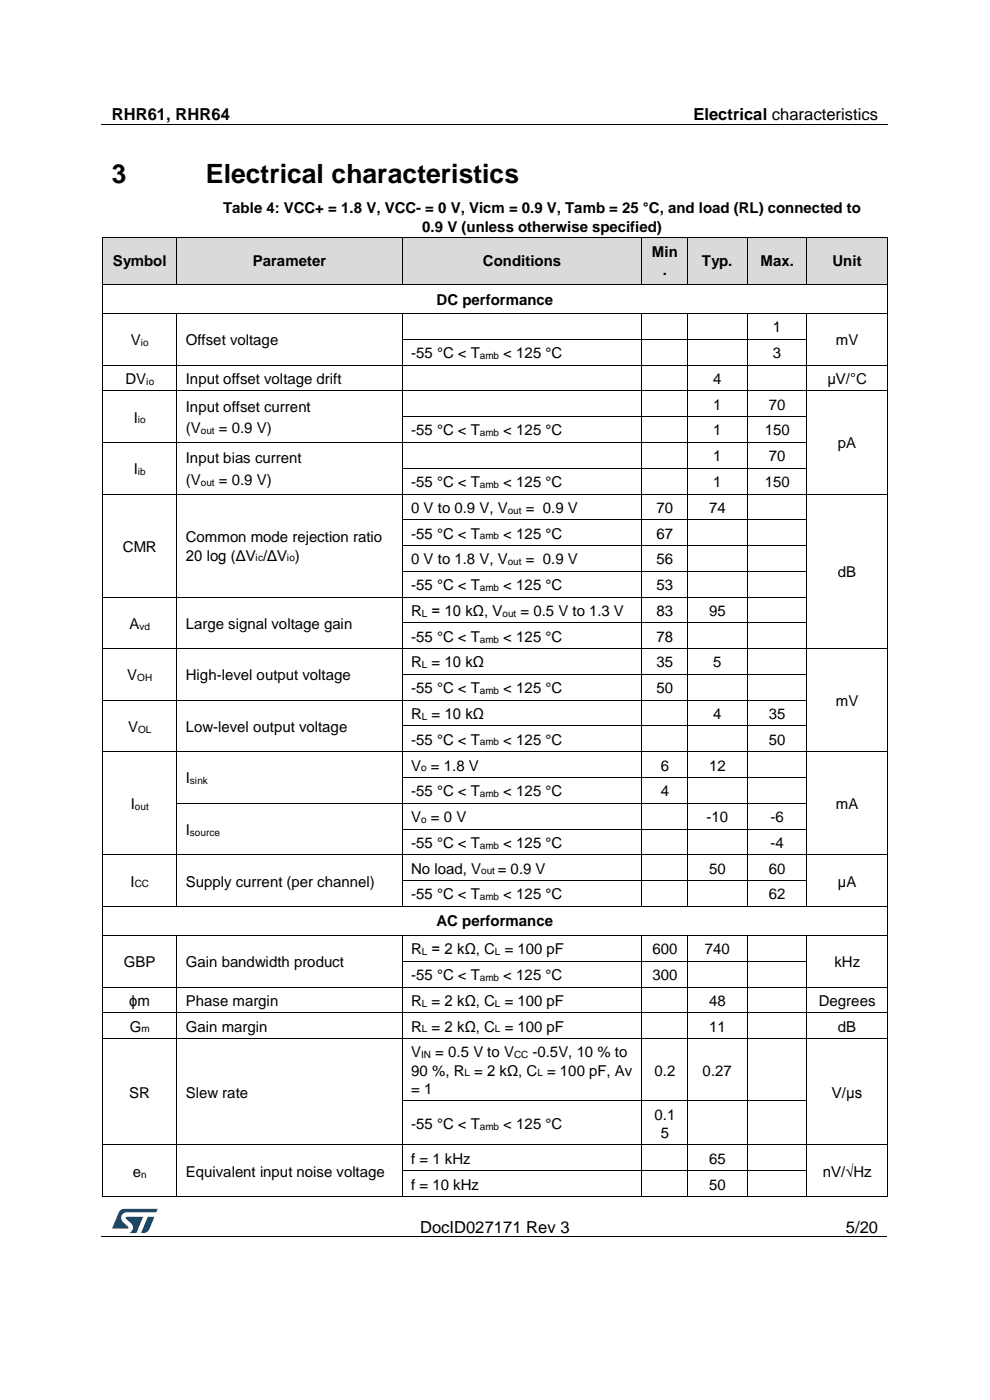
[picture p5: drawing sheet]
<svg xmlns="http://www.w3.org/2000/svg" width="210mm" height="297mm" viewBox="0 0 210 297" stroke-linecap="round" stroke-linejoin="round" font-family="sans-serif">
<path d="M21.5 26.5h166.7" fill="none" stroke="#000" stroke-width=".21"/>
<path d="M104.6 26.4h.2v.1h-.2z" fill="#000"/>
<g fill="#dadada">
<path d="M21.8 50.4h15.7v9.9h-15.7z" fill-rule="evenodd"/>
<path d="M23.7 52.3h11.9v6h-11.9z" fill-rule="evenodd"/>
<path d="M37.5 50.4h47.8v9.9h-47.8z" fill-rule="evenodd"/>
<path d="M39.4 52.3h44v6h-44z" fill-rule="evenodd"/>
<path d="M85.3 50.4h50.9v9.9h-50.9z" fill-rule="evenodd"/>
<path d="M87.2 52.3h47.1v6h-47.1z" fill-rule="evenodd"/>
<path d="M136.3 50.4h9.5v9.9h-9.5z" fill-rule="evenodd"/>
<path d="M145.9 50.4h12.6v9.9h-12.6z" fill-rule="evenodd"/>
<path d="M147.7 52.3h8.9v6h-8.9z" fill-rule="evenodd"/>
<path d="M158.5 50.4h12.7v9.9h-12.7z" fill-rule="evenodd"/>
<path d="M160.4 52.3h8.9v6h-8.9z" fill-rule="evenodd"/>
<path d="M171.2 50.4h17v9.9h-17z" fill-rule="evenodd"/>
<path d="M173.1 52.3h13.2v6h-13.2z" fill-rule="evenodd"/>
</g>
<g fill="#dadada">
<path d="M138.1 50.4h5.8v4.9h-5.8z"/>
<path d="M138.1 55.3h5.8v5h-5.8z"/>
</g>
<g fill="#000">
<path d="M21.7 50.3l.1 .1zM37.4 50.3l.1 .1zM85.3 50.3v.1zM136.1 50.3l.1 .1zM145.8 50.3l.1 .1zM158.5 50.3v.1zM171.1 50.3l.1 .1zM188.2 50.3l.1 .1zM21.7 60.3h.1v.2h-.1zM21.7 66.5h.1v.1h-.1zM21.7 71.9h.1v.2h-.1zM21.7 77.4h.1v.2h-.1z"/>
<path d="M21.8 60.3h.2v.2h-.2zM37.4 66.5h.2v.1h-.2zM37.4 71.9h.2v.2h-.2zM37.4 77.4h.2v.2h-.2zM37.4 60.3h.2v.2h-.2zM85.2 66.5h.2v.1h-.2zM85.2 71.9h.2v.2h-.2zM85.2 77.4h.2v.2h-.2zM85.3 60.3h.1v.2h-.1zM136.1 66.5h.2v.1h-.2zM136.1 71.9h.2v.2h-.2zM136.1 77.4h.2v.2h-.2z"/>
<path d="M136.1 60.3h.2v.2h-.2zM145.8 66.5h.1v.1h-.1zM145.8 71.9h.1v.2h-.1zM145.8 77.4h.1v.2h-.1zM145.8 60.3h.2v.2h-.2zM158.4 66.5h.2v.1h-.2zM158.4 71.9h.2v.2h-.2zM158.4 77.4h.2v.2h-.2zM158.5 60.3h.1v.2h-.1zM171.1 66.5h.1v.1h-.1zM171.1 71.9h.1v.2h-.1zM171.1 77.4h.1v.2h-.1z"/>
<path d="M171.1 60.3h.2v.2h-.2zM188.1 60.3h.2v.2h-.2zM188.1 66.5h.2v.1h-.2zM188.1 71.9h.2v.2h-.2zM188.1 77.4h.2v.2h-.2zM21.7 82.8h.1v.2h-.1zM21.7 88.3h.1v.2h-.1zM21.7 93.8h.1v.1h-.1zM21.7 99.3h.1v.1h-.1zM37.4 82.8h.2v.2h-.2zM37.4 88.3h.2v.2h-.2zM37.4 93.8h.2v.1h-.2z"/>
<path d="M37.4 99.3h.2v.1h-.2zM85.2 82.8h.2v.2h-.2zM85.2 88.3h.2v.2h-.2zM85.2 93.8h.2v.1h-.2zM85.2 99.3h.2v.1h-.2zM136.1 82.8h.2v.2h-.2zM136.1 88.3h.2v.2h-.2zM136.1 93.8h.2v.1h-.2zM136.1 99.3h.2v.1h-.2zM145.8 82.8h.1v.2h-.1zM145.8 88.3h.1v.2h-.1zM145.8 93.8h.1v.1h-.1z"/>
<path d="M145.8 99.3h.1v.1h-.1zM158.4 82.8h.2v.2h-.2zM158.4 88.3h.2v.2h-.2zM158.4 93.8h.2v.1h-.2zM158.4 99.3h.2v.1h-.2zM171.1 82.8h.1v.2h-.1zM171.1 88.3h.1v.2h-.1zM171.1 93.8h.1v.1h-.1zM171.1 99.3h.1v.1h-.1zM188.1 82.8h.2v.2h-.2zM188.1 88.3h.2v.2h-.2zM188.1 93.8h.2v.1h-.2z"/>
<path d="M188.1 99.3h.2v.1h-.2zM21.7 104.7h.1v.2h-.1zM21.7 110.2h.1v.2h-.1zM21.7 115.7h.1v.1h-.1zM37.4 104.7h.2v.2h-.2zM37.4 110.2h.2v.2h-.2zM37.4 115.7h.2v.1h-.2zM85.2 104.7h.2v.2h-.2zM85.2 110.2h.2v.2h-.2zM85.2 115.7h.2v.1h-.2zM136.1 104.7h.2v.2h-.2zM136.1 110.2h.2v.2h-.2z"/>
<path d="M136.1 115.7h.2v.1h-.2zM145.8 104.7h.1v.2h-.1zM145.8 110.2h.1v.2h-.1zM145.8 115.7h.1v.1h-.1zM158.4 104.7h.2v.2h-.2zM158.4 110.2h.2v.2h-.2zM158.4 115.7h.2v.1h-.2zM171.1 104.7h.1v.2h-.1zM171.1 110.2h.1v.2h-.1zM171.1 115.7h.1v.1h-.1zM188.1 104.7h.2v.2h-.2zM188.1 110.2h.2v.2h-.2z"/>
<path d="M188.1 115.7h.2v.1h-.2zM21.7 121.1h.1v.2h-.1zM21.7 126.6h.1v.1h-.1zM21.7 132.1h.1v.1h-.1zM21.7 137.5h.1v.2h-.1zM37.4 121.1h.2v.2h-.2zM37.4 126.6h.2v.1h-.2zM37.4 132.1h.2v.1h-.2zM37.4 137.5h.2v.2h-.2zM85.2 121.1h.2v.2h-.2zM85.2 126.6h.2v.1h-.2zM85.2 132.1h.2v.1h-.2z"/>
<path d="M85.2 137.5h.2v.2h-.2zM136.1 121.1h.2v.2h-.2zM136.1 126.6h.2v.1h-.2zM136.1 132.1h.2v.1h-.2zM136.1 137.5h.2v.2h-.2zM145.8 121.1h.1v.2h-.1zM145.8 126.6h.1v.1h-.1zM145.8 132.1h.1v.1h-.1zM145.8 137.5h.1v.2h-.1zM158.4 121.1h.2v.2h-.2zM158.4 126.6h.2v.1h-.2zM158.4 132.1h.2v.1h-.2z"/>
<path d="M158.4 137.5h.2v.2h-.2zM171.1 121.1h.1v.2h-.1zM171.1 126.6h.1v.1h-.1zM171.1 132.1h.1v.1h-.1zM171.1 137.5h.1v.2h-.1zM188.1 121.1h.2v.2h-.2zM188.1 126.6h.2v.1h-.2zM188.1 132.1h.2v.1h-.2zM188.1 137.5h.2v.2h-.2zM21.7 143h.1v.2h-.1zM21.7 148.5h.1v.1h-.1zM21.7 153.9h.1v.2h-.1z"/>
<path d="M21.7 159.4h.1v.2h-.1zM37.4 143h.2v.2h-.2zM37.4 148.5h.2v.1h-.2zM37.4 153.9h.2v.2h-.2zM37.4 159.4h.2v.2h-.2zM85.2 143h.2v.2h-.2zM85.2 148.5h.2v.1h-.2zM85.2 153.9h.2v.2h-.2zM85.2 159.4h.2v.2h-.2zM136.1 143h.2v.2h-.2zM136.1 148.5h.2v.1h-.2zM136.1 153.9h.2v.2h-.2z"/>
<path d="M136.1 159.4h.2v.2h-.2zM145.8 143h.1v.2h-.1zM145.8 148.5h.1v.1h-.1zM145.8 153.9h.1v.2h-.1zM145.8 159.4h.1v.2h-.1zM158.4 143h.2v.2h-.2zM158.4 148.5h.2v.1h-.2zM158.4 153.9h.2v.2h-.2zM158.4 159.4h.2v.2h-.2zM171.1 143h.1v.2h-.1zM171.1 148.5h.1v.1h-.1zM171.1 153.9h.1v.2h-.1z"/>
<path d="M171.1 159.4h.1v.2h-.1zM188.1 143h.2v.2h-.2zM188.1 148.5h.2v.1h-.2zM188.1 153.9h.2v.2h-.2zM188.1 159.4h.2v.2h-.2zM21.7 164.9h.1v.2h-.1zM21.7 170.3h.1v.2h-.1zM21.7 175.8h.1v.2h-.1zM37.4 164.9h.2v.2h-.2zM37.4 170.3h.2v.2h-.2zM37.4 175.8h.2v.2h-.2zM85.2 164.9h.2v.2h-.2z"/>
<path d="M85.2 170.3h.2v.2h-.2zM85.2 175.8h.2v.2h-.2zM136.1 164.9h.2v.2h-.2zM136.1 170.3h.2v.2h-.2zM136.1 175.8h.2v.2h-.2zM145.8 164.9h.1v.2h-.1zM145.8 170.3h.1v.2h-.1zM145.8 175.8h.1v.2h-.1zM158.4 164.9h.2v.2h-.2zM158.4 170.3h.2v.2h-.2zM158.4 175.8h.2v.2h-.2zM171.1 164.9h.1v.2h-.1z"/>
<path d="M171.1 170.3h.1v.2h-.1zM171.1 175.8h.1v.2h-.1zM188.1 164.9h.2v.2h-.2zM188.1 170.3h.2v.2h-.2zM188.1 175.8h.2v.2h-.2zM21.7 181.3h.1v.1h-.1zM21.7 186.7h.1v.2h-.1zM21.7 192.2h.1v.2h-.1zM21.7 198.4h.1v.1h-.1zM37.4 181.3h.2v.1h-.2zM37.4 186.7h.2v.2h-.2zM37.4 192.2h.2v.2h-.2z"/>
<path d="M37.4 198.4h.2v.1h-.2zM85.2 181.3h.2v.1h-.2zM85.2 186.7h.2v.2h-.2zM85.2 192.2h.2v.2h-.2zM85.2 198.4h.2v.1h-.2zM136.1 181.3h.2v.1h-.2zM136.1 186.7h.2v.2h-.2zM136.1 192.2h.2v.2h-.2zM136.1 198.4h.2v.1h-.2zM145.8 181.3h.1v.1h-.1zM145.8 186.7h.1v.2h-.1zM145.8 192.2h.1v.2h-.1z"/>
<path d="M145.8 198.4h.1v.1h-.1zM158.4 181.3h.2v.1h-.2zM158.4 186.7h.2v.2h-.2zM158.4 192.2h.2v.2h-.2zM158.4 198.4h.2v.1h-.2zM171.1 181.3h.1v.1h-.1zM171.1 186.7h.1v.2h-.1zM171.1 192.2h.1v.2h-.1zM171.1 198.4h.1v.1h-.1zM188.1 181.3h.2v.1h-.2zM188.1 186.7h.2v.2h-.2zM188.1 192.2h.2v.2h-.2z"/>
<path d="M188.1 198.4h.2v.1h-.2zM21.7 203.8h.1v.2h-.1zM21.7 209.3h.1v.2h-.1zM21.7 214.8h.1v.2h-.1zM37.4 203.8h.2v.2h-.2zM37.4 209.3h.2v.2h-.2zM37.4 214.8h.2v.2h-.2zM85.2 203.8h.2v.2h-.2zM85.2 209.3h.2v.2h-.2zM85.2 214.8h.2v.2h-.2zM136.1 203.8h.2v.2h-.2zM136.1 209.3h.2v.2h-.2z"/>
<path d="M136.1 214.8h.2v.2h-.2zM145.8 203.8h.1v.2h-.1zM145.8 209.3h.1v.2h-.1zM145.8 214.8h.1v.2h-.1zM158.4 203.8h.2v.2h-.2zM158.4 209.3h.2v.2h-.2zM158.4 214.8h.2v.2h-.2zM171.1 203.8h.1v.2h-.1zM171.1 209.3h.1v.2h-.1zM171.1 214.8h.1v.2h-.1zM188.1 203.8h.2v.2h-.2zM188.1 209.3h.2v.2h-.2z"/>
<path d="M188.1 214.8h.2v.2h-.2zM21.7 220.3h.1v.1h-.1zM21.7 233.5h.1v.1h-.1zM37.4 220.3h.2v.1h-.2zM37.4 233.5h.2v.1h-.2zM85.2 220.3h.2v.1h-.2zM85.2 233.5h.2v.1h-.2zM136.1 220.3h.2v.1h-.2zM136.1 233.5h.2v.1h-.2zM145.8 220.3h.1v.1h-.1zM145.8 233.5h.1v.1h-.1zM158.4 220.3h.2v.1h-.2z"/>
<path d="M158.4 233.5h.2v.1h-.2zM171.1 220.3h.1v.1h-.1zM171.1 233.5h.1v.1h-.1zM188.1 220.3h.2v.1h-.2zM188.1 233.5h.2v.1h-.2zM21.7 242.8h.1v.2h-.1zM21.7 248.3h.1v.2h-.1zM21.7 253.8h.1v.2h-.1zM37.4 242.8h.2v.2h-.2zM37.4 248.3h.2v.2h-.2zM37.4 253.8h.2v.2h-.2zM85.2 242.8h.2v.2h-.2z"/>
<path d="M85.2 248.3h.2v.2h-.2zM85.2 253.8h.2v.2h-.2zM136.1 242.8h.2v.2h-.2zM136.1 248.3h.2v.2h-.2zM136.1 253.8h.2v.2h-.2zM145.8 242.8h.1v.2h-.1zM145.8 248.3h.1v.2h-.1zM145.8 253.8h.1v.2h-.1zM158.4 242.8h.2v.2h-.2zM158.4 248.3h.2v.2h-.2zM158.4 253.8h.2v.2h-.2zM171.1 242.8h.1v.2h-.1z"/>
<path d="M171.1 248.3h.1v.2h-.1zM171.1 253.8h.1v.2h-.1zM188.1 242.8h.2v.2h-.2zM188.1 248.3h.2v.2h-.2zM188.1 253.8h.2v.2h-.2zM61.6 262.3h.1v.2h-.1zM148 262.3h.1v.2h-.1z"/>
</g>
<g fill="none" stroke="#000" stroke-width=".21">
<path d="M21.8 50.4v9.9M21.8 50.3h15.6M37.5 50.4v9.9M37.5 50.3h47.8M85.3 50.4v9.9M85.3 50.3h50.8M136.2 50.4v9.9M136.2 50.3h9.6M145.8 50.4v9.9M145.9 50.3h12.6M158.5 50.4v9.9M158.5 50.3h12.6"/>
<path d="M171.2 50.4v9.9M171.2 50.3h17M188.2 50.4v9.9M21.8 60.5v6M21.8 66.6v5.3M21.8 72.1v5.3M21.8 77.6v5.2M21.8 66.5h15.6M21.8 77.5h15.6M22 60.4h15.4M37.5 66.6v5.3M37.5 72.1v5.3"/>
<path d="M37.5 77.6v5.2M37.5 66.5h47.7M37.5 77.5h47.7M37.6 60.4h47.7M85.3 66.6v5.3M85.3 72.1v5.3M85.3 77.6v5.2M85.4 66.5h50.7M85.4 72h50.7M85.4 77.5h50.7M85.4 60.4h50.7M136.2 66.6v5.3"/>
<path d="M136.2 72.1v5.3M136.2 77.6v5.2M136.3 66.5h9.5M136.3 72h9.5M136.3 77.5h9.5M136.3 60.4h9.5M145.8 66.6v5.3M145.8 72.1v5.3M145.8 77.6v5.2M145.9 66.5h12.5M145.9 72h12.5M145.9 77.5h12.5"/>
<path d="M146 60.4h12.5M158.5 66.6v5.3M158.5 72.1v5.3M158.5 77.6v5.2M158.6 66.5h12.5M158.6 72h12.5M158.6 77.5h12.5M158.6 60.4h12.5M171.2 66.6v5.3M171.2 72.1v5.3M171.2 77.6v5.2M171.2 66.5h16.9"/>
<path d="M171.2 77.5h16.9M171.3 60.4h16.8M188.2 60.5v6M188.2 66.6v5.3M188.2 72.1v5.3M188.2 77.6v5.2M21.8 83v5.3M21.8 88.5v5.3M21.8 93.9v5.4M21.8 99.4v5.3M21.8 82.9h15.6M21.8 93.9h15.6"/>
<path d="M37.5 83v5.3M37.5 88.5v5.3M37.5 93.9v5.4M37.5 99.4v5.3M37.5 82.9h47.7M37.5 93.9h47.7M85.3 83v5.3M85.3 88.5v5.3M85.3 93.9v5.4M85.3 99.4v5.3M85.4 82.9h50.7M85.4 88.4h50.7"/>
<path d="M85.4 93.9h50.7M85.4 99.4h50.7M136.2 83v5.3M136.2 88.5v5.3M136.2 93.9v5.4M136.2 99.4v5.3M136.3 82.9h9.5M136.3 88.4h9.5M136.3 93.9h9.5M136.3 99.4h9.5M145.8 83v5.3M145.8 88.5v5.3"/>
<path d="M145.8 93.9v5.4M145.8 99.4v5.3M145.9 82.9h12.5M145.9 88.4h12.5M145.9 93.9h12.5M145.9 99.4h12.5M158.5 83v5.3M158.5 88.5v5.3M158.5 93.9v5.4M158.5 99.4v5.3M158.6 82.9h12.5M158.6 88.4h12.5"/>
<path d="M158.6 93.9h12.5M158.6 99.4h12.5M171.2 83v5.3M171.2 88.5v5.3M171.2 93.9v5.4M171.2 99.4v5.3M171.2 82.9h16.9M188.2 83v5.3M188.2 88.5v5.3M188.2 93.9v5.4M188.2 99.4v5.3M21.8 104.9v5.3"/>
<path d="M21.8 110.4v5.3M21.8 115.8v5.3M21.8 104.8h15.6M37.5 104.9v5.3M37.5 110.4v5.3M37.5 115.8v5.3M37.5 104.8h47.7M85.3 104.9v5.3M85.3 110.4v5.3M85.3 115.8v5.3M85.4 104.8h50.7M85.4 110.3h50.7"/>
<path d="M85.4 115.7h50.7M136.2 104.9v5.3M136.2 110.4v5.3M136.2 115.8v5.3M136.3 104.8h9.5M136.3 110.3h9.5M136.3 115.7h9.5M145.8 104.9v5.3M145.8 110.4v5.3M145.8 115.8v5.3M145.9 104.8h12.5M145.9 110.3h12.5"/>
<path d="M145.9 115.7h12.5M158.5 104.9v5.3M158.5 110.4v5.3M158.5 115.8v5.3M158.6 104.8h12.5M158.6 110.3h12.5M158.6 115.7h12.5M171.2 104.9v5.3M171.2 110.4v5.3M171.2 115.8v5.3M171.2 104.8h16.9M188.2 104.9v5.3"/>
<path d="M188.2 110.4v5.3M188.2 115.8v5.3M21.8 121.3v5.3M21.8 126.7v5.4M21.8 132.2v5.3M21.8 137.7v5.3M21.8 126.7h15.6M21.8 137.6h15.6M37.5 121.3v5.3M37.5 126.7v5.4M37.5 132.2v5.3M37.5 137.7v5.3"/>
<path d="M37.5 126.7h47.7M37.5 137.6h47.7M85.3 121.3v5.3M85.3 126.7v5.4M85.3 132.2v5.3M85.3 137.7v5.3M85.4 121.2h50.7M85.4 126.7h50.7M85.4 132.2h50.7M85.4 137.6h50.7M136.2 121.3v5.3M136.2 126.7v5.4"/>
<path d="M136.2 132.2v5.3M136.2 137.7v5.3M136.3 121.2h9.5M136.3 126.7h9.5M136.3 132.2h9.5M136.3 137.6h9.5M145.8 121.3v5.3M145.8 126.7v5.4M145.8 132.2v5.3M145.8 137.7v5.3M145.9 121.2h12.5M145.9 126.7h12.5"/>
<path d="M145.9 132.2h12.5M145.9 137.6h12.5M158.5 121.3v5.3M158.5 126.7v5.4M158.5 132.2v5.3M158.5 137.7v5.3M158.6 121.2h12.5M158.6 126.7h12.5M158.6 132.2h12.5M158.6 137.6h12.5M171.2 121.3v5.3M171.2 126.7v5.4"/>
<path d="M171.2 132.2v5.3M171.2 137.7v5.3M171.2 137.6h16.9M188.2 121.3v5.3M188.2 126.7v5.4M188.2 132.2v5.3M188.2 137.7v5.3M21.8 143.2v5.3M21.8 148.6v5.3M21.8 154.1v5.3M21.8 159.6v5.3M21.8 148.5h15.6"/>
<path d="M21.8 159.5h15.6M37.5 143.2v5.3M37.5 148.6v5.3M37.5 154.1v5.3M37.5 159.6v5.3M37.5 148.5h47.7M37.5 159.5h47.7M85.3 143.2v5.3M85.3 148.6v5.3M85.3 154.1v5.3M85.3 159.6v5.3M85.4 143.1h50.7"/>
<path d="M85.4 148.5h50.7M85.4 154h50.7M85.4 159.5h50.7M136.2 143.2v5.3M136.2 148.6v5.3M136.2 154.1v5.3M136.2 159.6v5.3M136.3 143.1h9.5M136.3 148.5h9.5M136.3 154h9.5M136.3 159.5h9.5M145.8 143.2v5.3"/>
<path d="M145.8 148.6v5.3M145.8 154.1v5.3M145.8 159.6v5.3M145.9 143.1h12.5M145.9 148.5h12.5M145.9 154h12.5M145.9 159.5h12.5M158.5 143.2v5.3M158.5 148.6v5.3M158.5 154.1v5.3M158.5 159.6v5.3M158.6 143.1h12.5"/>
<path d="M158.6 148.5h12.5M158.6 154h12.5M158.6 159.5h12.5M171.2 143.2v5.3M171.2 148.6v5.3M171.2 154.1v5.3M171.2 159.6v5.3M171.2 159.5h16.9M188.2 143.2v5.3M188.2 148.6v5.3M188.2 154.1v5.3M188.2 159.6v5.3"/>
<path d="M21.8 165.1v5.2M21.8 170.5v5.3M21.8 176v5.3M37.5 165.1v5.2M37.5 170.5v5.3M37.5 176v5.3M37.5 170.4h47.7M85.3 165.1v5.2M85.3 170.5v5.3M85.3 176v5.3M85.4 165h50.7M85.4 170.4h50.7"/>
<path d="M85.4 175.9h50.7M136.2 165.1v5.2M136.2 170.5v5.3M136.2 176v5.3M136.3 165h9.5M136.3 170.4h9.5M136.3 175.9h9.5M145.8 165.1v5.2M145.8 170.5v5.3M145.8 176v5.3M145.9 165h12.5M145.9 170.4h12.5"/>
<path d="M145.9 175.9h12.5M158.5 165.1v5.2M158.5 170.5v5.3M158.5 176v5.3M158.6 165h12.5M158.6 170.4h12.5M158.6 175.9h12.5M171.2 165.1v5.2M171.2 170.5v5.3M171.2 176v5.3M188.2 165.1v5.2M188.2 170.5v5.3"/>
<path d="M188.2 176v5.3M21.8 181.4v5.3M21.8 186.9v5.3M21.8 192.4v6M21.8 198.5v5.3M21.8 181.4h15.6M21.8 192.3h15.6M21.8 198.5h15.6M37.5 181.4v5.3M37.5 186.9v5.3M37.5 198.5v5.3M37.5 181.4h47.7"/>
<path d="M37.5 192.3h47.7M37.5 198.5h47.7M85.3 181.4v5.3M85.3 186.9v5.3M85.3 198.5v5.3M85.4 181.4h50.7M85.4 186.8h50.7M85.4 192.3h50.7M85.4 198.5h50.7M136.2 181.4v5.3M136.2 186.9v5.3M136.2 198.5v5.3"/>
<path d="M136.3 181.4h9.5M136.3 186.8h9.5M136.3 192.3h9.5M136.3 198.5h9.5M145.8 181.4v5.3M145.8 186.9v5.3M145.8 198.5v5.3M145.9 181.4h12.5M145.9 186.8h12.5M145.9 192.3h12.5M145.9 198.5h12.5M158.5 181.4v5.3"/>
<path d="M158.5 186.9v5.3M158.5 198.5v5.3M158.6 181.4h12.5M158.6 186.8h12.5M158.6 192.3h12.5M158.6 198.5h12.5M171.2 181.4v5.3M171.2 186.9v5.3M171.2 198.5v5.3M171.2 181.4h16.9M171.2 192.3h16.9M171.2 198.5h16.9"/>
<path d="M188.2 181.4v5.3M188.2 186.9v5.3M188.2 192.4v6M188.2 198.5v5.3M21.8 204v5.3M21.8 209.5v5.3M21.8 215v5.3M21.8 209.4h15.6M21.8 214.9h15.6M37.5 204v5.3M37.5 209.5v5.3M37.5 215v5.3"/>
<path d="M37.5 209.4h47.7M37.5 214.9h47.7M85.3 204v5.3M85.3 209.5v5.3M85.3 215v5.3M85.4 203.9h50.7M85.4 209.4h50.7M85.4 214.9h50.7M136.2 204v5.3M136.2 209.5v5.3M136.2 215v5.3M136.3 203.9h9.5"/>
<path d="M136.3 209.4h9.5M136.3 214.9h9.5M145.8 204v5.3M145.8 209.5v5.3M145.8 215v5.3M145.9 203.9h12.5M145.9 209.4h12.5M145.9 214.9h12.5M158.5 204v5.3M158.5 209.5v5.3M158.5 215v5.3M158.6 203.9h12.5"/>
<path d="M158.6 209.4h12.5M158.6 214.9h12.5M171.2 204v5.3M171.2 209.5v5.3M171.2 215v5.3M171.2 209.4h16.9M171.2 214.9h16.9M188.2 204v5.3M188.2 209.5v5.3M188.2 215v5.3M21.8 220.4v13.1M21.8 233.6v9.2"/>
<path d="M21.8 220.3h15.6M37.5 220.4v13.1M37.5 233.6v9.2M37.5 220.3h47.7M85.3 220.4v13.1M85.3 233.6v9.2M85.4 220.3h50.7M85.4 233.6h50.7M136.2 220.4v13.1M136.2 233.6v9.2M136.3 220.3h9.5M136.3 233.6h9.5"/>
<path d="M145.8 220.4v13.1M145.8 233.6v9.2M145.9 220.3h12.5M145.9 233.6h12.5M158.5 220.4v13.1M158.5 233.6v9.2M158.6 220.3h12.5M158.6 233.6h12.5M171.2 220.4v13.1M171.2 233.6v9.2M171.2 220.3h16.9M188.2 220.4v13.1"/>
<path d="M188.2 233.6v9.2M21.8 243v5.3M21.8 248.5v5.3M21.8 242.9h15.6M21.8 253.9h15.6M37.5 243v5.3M37.5 248.5v5.3M37.5 242.9h47.7M37.5 253.9h47.7M85.3 243v5.3M85.3 248.5v5.3M85.4 242.9h50.7"/>
<path d="M85.4 248.4h50.7M85.4 253.9h50.7M136.2 243v5.3M136.2 248.5v5.3M136.3 242.9h9.5M136.3 248.4h9.5M136.3 253.9h9.5M145.8 243v5.3M145.8 248.5v5.3M145.9 242.9h12.5M145.9 248.4h12.5M145.9 253.9h12.5"/>
<path d="M158.5 243v5.3M158.5 248.5v5.3M158.6 242.9h12.5M158.6 248.4h12.5M158.6 253.9h12.5M171.2 243v5.3M171.2 248.5v5.3M171.2 242.9h16.9M171.2 253.9h16.9M188.2 243v5.3M188.2 248.5v5.3M21.5 262.4h166.7"/>
</g>
<g fill="#005288">
<path d="M25.4 256.9l.6-.4h.4h7l-.3 .7h-6.2a1.18 1.18 0 0 0-1.1 .7 1.18 1.18 0 0 0 .2 1.3l1.2 1.1v.3h-3.4z"/>
<path d="M31.4 258.2h1.3l-1 2.6a1.31 1.31 0 0 1-1.7 .7z"/>
<path d="M26.7 258.2h3.6l-1.4 3.4h-1.4a1.29 1.29 0 0 0 .4-2l-1.2-1.1z"/>
</g>
<g font-size="5.6">
<text x="23.7" y="38.9">3</text>
<text x="43.7" y="38.9">Electrical characteristics</text>
</g>
<g font-size="3.5">
<text x="23.7" y="25.5">RHR61, RHR64</text>
<text x="147.1" y="25.5">Electrical characteristics</text>
<text x="89.1" y="261.5">DocID027171 Rev 3</text>
<text x="179.5" y="261.5">5/20</text>
</g>
<g font-size="3.2">
<text x="47.3" y="45.2">Table 4: VCC+ = 1.8 V, VCC- = 0 V, Vicm = 0.9 V, Tamb = 25 °C, and load (RL) connected to</text>
<text x="89.6" y="49.2">0.9 V (unless otherwise specified)</text>
<text x="23.9" y="56.5">Symbol</text>
<text x="53.6" y="56.5">Parameter</text>
<text x="102.4" y="56.5">Conditions</text>
<text x="138.3" y="54.5">Min</text>
<text x="140.6" y="58.4">.</text>
<text x="148.9" y="56.5">Typ.</text>
<text x="161.3" y="56.5">Max.</text>
<text x="176.6" y="56.5">Unit</text>
<text x="92.6" y="64.6">DC performance</text>
<text x="164" y="70.5">1</text>
<text x="27.8" y="73.2">V</text>
<text x="39.4" y="73.2">Offset voltage</text>
<text x="87.2" y="76">-55 °C &lt; T</text>
<text x="106.8" y="76">&lt; 125 °C</text>
<text x="164" y="76">3</text>
<text x="177.3" y="73.2">mV</text>
<text x="26.6" y="81.4">DV</text>
<text x="39.4" y="81.4">Input offset voltage drift</text>
<text x="151.3" y="81.4">4</text>
<text x="175.5" y="81.4">μV/°C</text>
<text x="28.4" y="89.7">I</text>
<text x="39.4" y="87.4">Input offset current</text>
<text x="151.3" y="86.9">1</text>
<text x="163.1" y="86.9">70</text>
<text x="39.4" y="91.9">(V</text>
<text x="46.4" y="91.9">= 0.9 V)</text>
<text x="87.2" y="92.4">-55 °C &lt; T</text>
<text x="106.8" y="92.4">&lt; 125 °C</text>
<text x="151.3" y="92.4">1</text>
<text x="162.2" y="92.4">150</text>
<text x="177.8" y="95.1">pA</text>
<text x="28.4" y="100.6">I</text>
<text x="39.4" y="98.3">Input bias current</text>
<text x="151.3" y="97.9">1</text>
<text x="163.1" y="97.9">70</text>
<text x="39.4" y="102.9">(V</text>
<text x="46.4" y="102.9">= 0.9 V)</text>
<text x="87.2" y="103.3">-55 °C &lt; T</text>
<text x="106.8" y="103.3">&lt; 125 °C</text>
<text x="151.3" y="103.3">1</text>
<text x="162.2" y="103.3">150</text>
<text x="87.2" y="108.8">0 V to 0.9 V, V</text>
<text x="111.5" y="108.8">= 0.9 V</text>
<text x="139.3" y="108.8">70</text>
<text x="150.4" y="108.8">74</text>
<text x="26" y="117">CMR</text>
<text x="39.4" y="115.1">Common mode rejection ratio</text>
<text x="39.4" y="118.9">20 log (ΔV /ΔV )</text>
<text x="87.2" y="114.3">-55 °C &lt; T</text>
<text x="87.2" y="119.7">0 V to 1.8 V, V</text>
<text x="106.8" y="114.3">&lt; 125 °C</text>
<text x="111.5" y="119.7">= 0.9 V</text>
<text x="139.3" y="119.7">56</text>
<text x="139.3" y="114.3">67</text>
<text x="87.2" y="125.2">-55 °C &lt; T</text>
<text x="106.8" y="125.2">&lt; 125 °C</text>
<text x="139.3" y="125.2">53</text>
<text x="177.8" y="122.5">dB</text>
<text x="87.2" y="130.7">R = 10 kΩ, V</text>
<text x="110.4" y="130.7">= 0.5 V to 1.3 V</text>
<text x="139.3" y="130.7">83</text>
<text x="150.4" y="130.7">95</text>
<text x="27.5" y="133.4">A</text>
<text x="39.4" y="133.4">Large signal voltage gain</text>
<text x="87.2" y="136.1">-55 °C &lt; T</text>
<text x="106.8" y="136.1">&lt; 125 °C</text>
<text x="139.3" y="136.1">78</text>
<text x="87.2" y="141.6">R = 10 kΩ</text>
<text x="139.3" y="141.6">35</text>
<text x="151.3" y="141.6">5</text>
<text x="27" y="144.3">V</text>
<text x="39.4" y="144.3">High-level output voltage</text>
<text x="87.2" y="147.1">-55 °C &lt; T</text>
<text x="106.8" y="147.1">&lt; 125 °C</text>
<text x="139.3" y="147.1">50</text>
<text x="177.3" y="149.8">mV</text>
<text x="27.2" y="155.3">V</text>
<text x="39.4" y="155.3">Low-level output voltage</text>
<text x="87.2" y="152.5">R = 10 kΩ</text>
<text x="151.3" y="152.5">4</text>
<text x="163.1" y="152.5">35</text>
<text x="87.2" y="158">-55 °C &lt; T</text>
<text x="106.8" y="158">&lt; 125 °C</text>
<text x="163.1" y="158">50</text>
<text x="39.4" y="166.2">I</text>
<text x="87.2" y="163.5">V = 1.8 V</text>
<text x="140.2" y="163.5">6</text>
<text x="150.4" y="163.5">12</text>
<text x="27.7" y="171.7">I</text>
<text x="87.2" y="169">-55 °C &lt; T</text>
<text x="106.8" y="169">&lt; 125 °C</text>
<text x="140.2" y="169">4</text>
<text x="177.3" y="171.7">mA</text>
<text x="39.4" y="177.1">I</text>
<text x="87.2" y="174.4">V = 0 V</text>
<text x="87.2" y="179.9">-55 °C &lt; T</text>
<text x="106.8" y="179.9">&lt; 125 °C</text>
<text x="149.9" y="174.4">-10</text>
<text x="163.4" y="174.4">-6</text>
<text x="163.4" y="179.9">-4</text>
<text x="87.2" y="185.3">No load, V</text>
<text x="105.6" y="185.3">= 0.9 V</text>
<text x="150.4" y="185.3">50</text>
<text x="163.1" y="185.3">60</text>
<text x="27.7" y="188.1">I</text>
<text x="39.4" y="188.1">Supply current (per channel)</text>
<text x="87.2" y="190.8">-55 °C &lt; T</text>
<text x="106.8" y="190.8">&lt; 125 °C</text>
<text x="163.1" y="190.8">62</text>
<text x="177.8" y="188.1">µA</text>
<text x="92.6" y="196.6">AC performance</text>
<text x="87.2" y="202.4">R = 2 kΩ, C = 100 pF</text>
<text x="138.4" y="202.4">600</text>
<text x="149.5" y="202.4">740</text>
<text x="26.3" y="205.2">GBP</text>
<text x="39.4" y="205.2">Gain bandwidth product</text>
<text x="87.2" y="207.9">-55 °C &lt; T</text>
<text x="106.8" y="207.9">&lt; 125 °C</text>
<text x="138.4" y="207.9">300</text>
<text x="177" y="205.2">kHz</text>
<text x="27.4" y="213.4">ɸm</text>
<text x="39.4" y="213.4">Phase margin</text>
<text x="87.2" y="213.4">R = 2 kΩ, C = 100 pF</text>
<text x="150.4" y="213.4">48</text>
<text x="173.7" y="213.4">Degrees</text>
<text x="27.5" y="218.9">G</text>
<text x="39.4" y="218.9">Gain margin</text>
<text x="87.2" y="218.9">R = 2 kΩ, C = 100 pF</text>
<text x="150.4" y="218.9">11</text>
<text x="177.8" y="218.9">dB</text>
<text x="87.2" y="224.3">V</text>
<text x="92.3" y="224.3">= 0.5 V to V</text>
<text x="113" y="224.3">-0.5V, 10 % to</text>
<text x="27.4" y="232.9">SR</text>
<text x="39.4" y="232.9">Slew rate</text>
<text x="87.2" y="232.1">= 1</text>
<text x="87.2" y="228.2">90 %, R = 2 kΩ, C = 100 pF, Av</text>
<text x="138.8" y="228.2">0.2</text>
<text x="149.1" y="228.2">0.27</text>
<text x="176.5" y="232.9">V/μs</text>
<text x="87.2" y="239.5">-55 °C &lt; T</text>
<text x="106.8" y="239.5">&lt; 125 °C</text>
<text x="138.9" y="237.6">0.1</text>
<text x="140.2" y="241.4">5</text>
<text x="28.2" y="249.6">e</text>
<text x="39.4" y="249.6">Equivalent input noise voltage</text>
<text x="87.2" y="246.9">f = 1 kHz</text>
<text x="150.4" y="246.9">65</text>
<text x="174.5" y="249.6">nV/√Hz</text>
<text x="87.2" y="252.4">f = 10 kHz</text>
<text x="150.4" y="252.4">50</text>
</g>
<g font-size="2.1">
<text x="29.9" y="73.4">io</text>
<text x="101.8" y="76.2">amb</text>
<text x="31" y="81.6">io</text>
<text x="29.3" y="89.8">io</text>
<text x="42.6" y="92.1">out</text>
<text x="101.8" y="92.5">amb</text>
<text x="29.3" y="100.8">ib</text>
<text x="42.6" y="103">out</text>
<text x="101.8" y="103.5">amb</text>
<text x="107.7" y="109">out</text>
<text x="54.2" y="119.1">ic</text>
<text x="60.9" y="119.1">io</text>
<text x="101.8" y="114.4">amb</text>
<text x="107.7" y="119.9">out</text>
<text x="101.8" y="125.3">amb</text>
<text x="89.5" y="130.9">L</text>
<text x="106.6" y="130.9">out</text>
<text x="29.6" y="133.6">vd</text>
<text x="101.8" y="136.3">amb</text>
<text x="89.5" y="141.8">L</text>
<text x="29.1" y="144.5">OH</text>
<text x="101.8" y="147.2">amb</text>
<text x="29.3" y="155.4">OL</text>
<text x="89.5" y="152.7">L</text>
<text x="101.8" y="158.2">amb</text>
<text x="40.3" y="166.4">sink</text>
<text x="89.3" y="163.7">ο</text>
<text x="28.6" y="171.8">out</text>
<text x="101.8" y="169.1">amb</text>
<text x="40.3" y="177.3">source</text>
<text x="89.3" y="174.6">ο</text>
<text x="101.8" y="180">amb</text>
<text x="102.1" y="185.5">out</text>
<text x="28.6" y="188.3">CC</text>
<text x="101.8" y="191">amb</text>
<text x="89.5" y="202.6">L</text>
<text x="105" y="202.6">L</text>
<text x="101.8" y="208.1">amb</text>
<text x="89.5" y="213.6">L</text>
<text x="105" y="213.6">L</text>
<text x="30" y="219">m</text>
<text x="89.5" y="219">L</text>
<text x="105" y="219">L</text>
<text x="89.3" y="224.5">IN</text>
<text x="109.1" y="224.5">CC</text>
<text x="98.6" y="228.3">L</text>
<text x="114" y="228.3">L</text>
<text x="101.8" y="239.6">amb</text>
<text x="29.9" y="249.8">n</text>
</g>
</svg>
